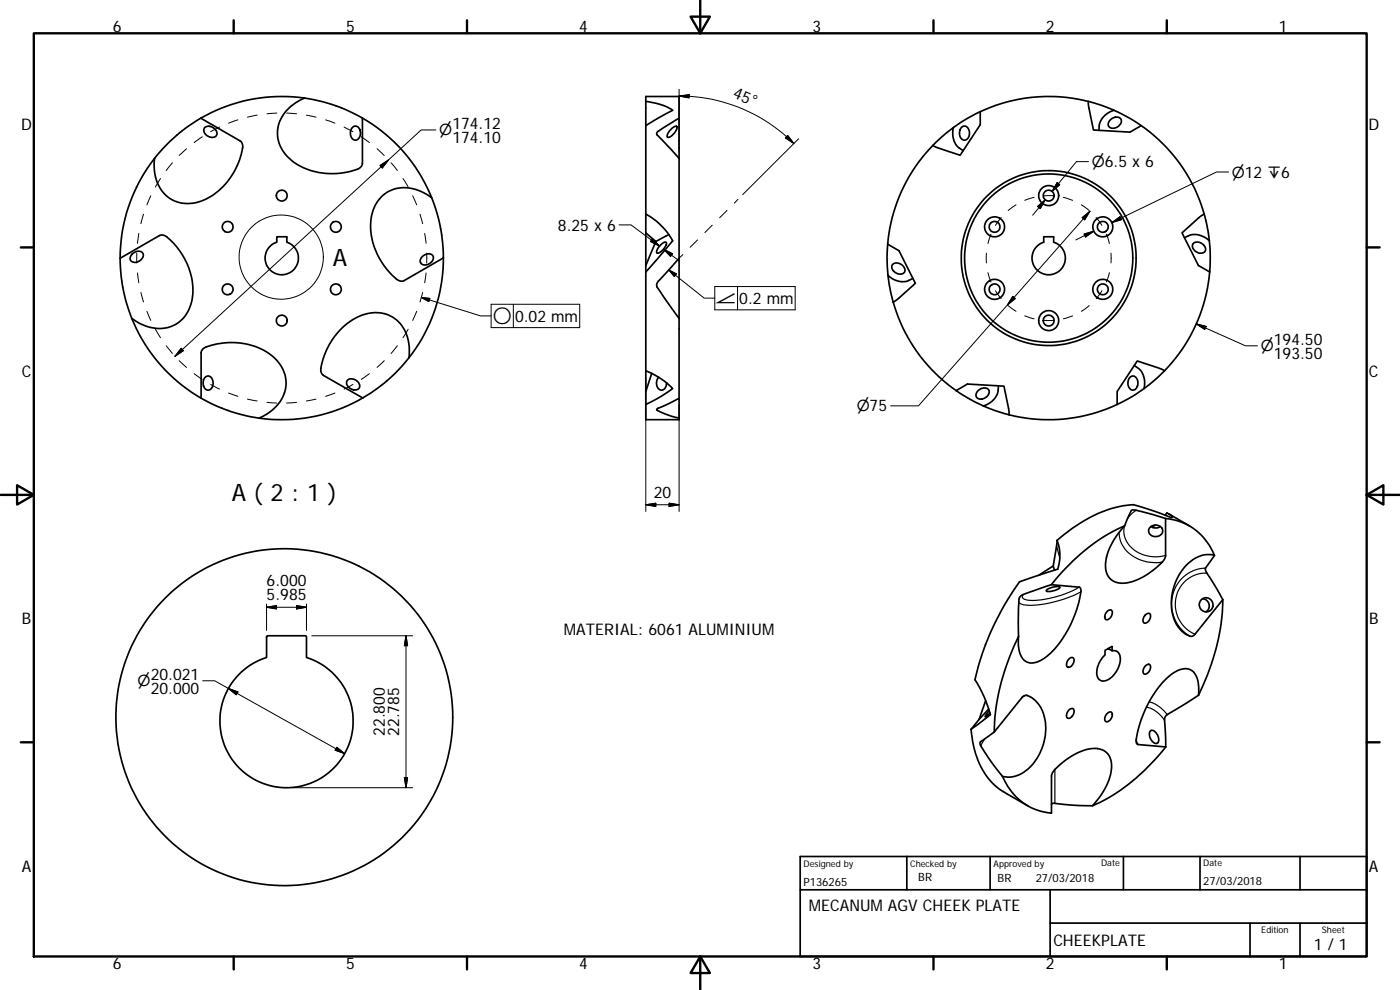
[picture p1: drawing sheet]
<svg xmlns="http://www.w3.org/2000/svg" width="420mm" height="297mm" viewBox="0 0 420 297" stroke-linecap="round" stroke-linejoin="round" font-family="sans-serif">
<g fill="none" stroke="#000" stroke-width=".51">
<path d="M60.3 35.5l11.9 6.8a2.42 2.42 0 0 1 .5 2.8 20.1 20.1 0 0 1-14.1 15.7 10 10 0 0 1-12.2-9.2v-4.1M60.3 35.5a50 50 0 0 0-13.9 12M61.4 38.3a2.32 2.32 0 0 1 2.6 0 2.32 2.32 0 0 1 1 2.3 2.28 2.28 0 0 1-2.6 .2 2.28 2.28 0 0 1-1.1-2.3zM91.4 29.4a11.9 11.9 0 0 0-8.1 10.4 11.4 11.4 0 0 0 7.1 10.2 21.1 21.1 0 0 0 17.7 .3l.4-.4 .3-.9v-13.6M91.4 29.4a48.6 48.6 0 0 1 17.4 6M91.4 29.4a48.7 48.7 0 0 0-31.1 6.1M105.9 38.1a1.52 1.52 0 0 1 1.7 .1 1.52 1.52 0 0 1 .6 1.5 1.67 1.67 0 0 1-.5 1.8 1.67 1.67 0 0 1-1.7 .3 2.59 2.59 0 0 1-.1-3.7zM108.8 35.4a48.2 48.2 0 0 1 20.7 23.9M193.8 30.4v-1.4h10v6.5M193.8 37.7v26.5M193.8 30.4a17.5 17.5 0 0 1 8.1 2.7l-8.1 4.6M193.8 30.4v7.3"/>
<path d="M201.7 38.5a1 1 0 0 1 1.5-.4 3.7 3.7 0 0 1-2.8 3.1 2.63 2.63 0 0 1 1.3-2.7zM203.8 35.5l-6.2 3.9a.72 .72 0 0 0-.3 1.1l6.5 7M203.8 35.5v12M286.1 38.3a5.9 5.9 0 0 0 3 6.9M286.1 38.3l-3.6 2.9-2.5 2.4M288.6 38.2a1.44 1.44 0 0 1 1.6-.2 1.44 1.44 0 0 1 .7 1.5 1.8 1.8 0 0 1-2 2.4 2.58 2.58 0 0 1-.3-3.7zM294.2 33.5v3.9l-6 9.2-6.9-2.3-1.3-.7M294.2 33.5l-4.8 2.5-3.3 2.3M326.6 30.4l.1 1.5 1.5 7.1 10.9 .6 3.4-1.9M326.6 30.4l4.4 1.3 3.3 1.4M326.6 30.4a48.5 48.5 0 0 0-32.4 3.1M333.2 36a2.04 2.04 0 0 1 3.3 0 2.32 2.32 0 0 1-1.3 2.2 2.32 2.32 0 0 1-2.5-.4l-.1-.7z"/>
<path d="M334.3 33.1a5.9 5.9 0 0 0-4.5 6M334.3 33.1l4.8 2.4 3.4 2.2M342.5 37.7a48.1 48.1 0 0 1 18.9 26.5M46.4 47.5a48.8 48.8 0 0 0-10.3 30M129.5 59.3a12 12 0 0 0-13.2-1.7 11.5 11.5 0 0 0-5.1 11.1 21 21 0 0 0 8.7 15.5h1.4l11.8-6.8M129.5 59.3a48.3 48.3 0 0 1 3.6 18.1M203.8 47.5v30M280 43.6a48.1 48.1 0 0 0-13.6 29.7M36.1 77.5l11.7-6.8a2.03 2.03 0 0 1 2.2 .4 20.5 20.5 0 0 1 7.4 19.8 10 10 0 0 1-14.3 6.7l-3.6-2.1M36.1 77.5a48.9 48.9 0 0 0 3.4 18M39.8 76.1a1.87 1.87 0 0 1 3.2 .3 2.38 2.38 0 0 1-3.8 1.7 1.71 1.71 0 0 1 .6-2zM83.1 71.1h2.9l.1 1.6a5 5 0 0 1 2.5 7.7 5 5 0 0 1-8.1 0 5 5 0 0 1 2.6-7.7z"/>
<path d="M126.6 77.1a2.12 2.12 0 0 1 3.4-.1 2.31 2.31 0 0 1-1.2 2.2 2.31 2.31 0 0 1-2.5-.3l-.2-.7zM133.1 77.4a48.3 48.3 0 0 1-10.4 29.9M193.8 64.2a20.5 20.5 0 0 1 8.1 8l-8.1 9.4M193.8 64.2v17.4M193.8 69.9l3 2.6M196.8 72.5l-3 7.2M198.3 73.4a1.43 1.43 0 0 1 1.7-.6 3.5 3.5 0 0 1-2.9 3.1 2.56 2.56 0 0 1 1.2-2.5zM200.8 70.4l-4 2.1M203.8 77.5v18M203.8 77.5l-6.2 6.9a1.48 1.48 0 0 0-.3 1.8l6.5 9.3M266.4 73.3l-.2 4 .3 5.3M266.4 73.3l3.4 1.9 4.9 9.8-5 4.5-1.6 1.2"/>
<path d="M267.9 79.3a2.32 2.32 0 0 1 2.6 0 2.32 2.32 0 0 1 1 2.4 2.26 2.26 0 0 1-2.6 .2 2.26 2.26 0 0 1-1.1-2.4zM313.3 71.1h2.9v1.6a5 5 0 0 1 2.6 7.7 5 5 0 0 1-8.1 0 5 5 0 0 1 2.5-7.7zM355.5 71.4a5.8 5.8 0 0 1 7.4 .8M358.2 73a2.3 2.3 0 0 1 2.5 .1 2.3 2.3 0 0 1 1 2.3 2.25 2.25 0 0 1-2.6 .2 2.25 2.25 0 0 1-1.1-2.4zM361.4 64.2l.8 3.5 .7 4.5M361.4 64.2l-1.6 1.1-5.1 4.6 5 9.8 3.3 1.9M362.9 72.2l.3 4-.2 5.4M39.5 95.5a48.8 48.8 0 0 0 20.9 24M193.8 81.6v29.7M203.8 95.5v24M266.5 82.6l.7 4.6 .9 3.5M266.5 82.6a5.9 5.9 0 0 0 7.5 .9"/>
<path d="M268.1 90.7a48.3 48.3 0 0 0 18.9 26.5M363 81.6a48.6 48.6 0 0 1-13.5 29.7M61 104.6a20.3 20.3 0 0 1 21.7 3.1 10 10 0 0 1-1.4 15.7l-3.6 2.1a48.9 48.9 0 0 1-17.3-6v-13.8zM61.5 113.3a1.41 1.41 0 0 1 1.6-.3 1.41 1.41 0 0 1 .8 1.4 1.87 1.87 0 0 1-1.9 2.6 2.56 2.56 0 0 1-.5-3.7zM104.4 113.9a2.36 2.36 0 0 1 3.4 2.5 2.24 2.24 0 0 1-2.6 .2 2.24 2.24 0 0 1-1.1-2.3zM108.8 119.4a48.3 48.3 0 0 1-31.1 6.1M122.7 107.3a12 12 0 0 0-5.1-12.3 12.1 12.1 0 0 0-13.3 2 21.2 21.2 0 0 0-8 14.4l.8 1.2 11.7 6.8M122.7 107.3a47.4 47.4 0 0 1-13.9 12.1M193.8 111.3v10M193.8 111.3a23 23 0 0 1 8.1 5.3l-4.5 2.9-3.6 1.8M195.6 112l-1.8 5.5M197.7 113.2a2.23 2.23 0 0 0 1 3.8 1.92 1.92 0 0 0 1.3-2.1"/>
<path d="M287 117.2l3.3 2.2 4.8 2.4M287 117.2l3.3-2 11 .7 1.4 6.6 .1 2M293.5 117.3a1.89 1.89 0 0 1 1.8-1 1.89 1.89 0 0 1 1.6 1.2 2.34 2.34 0 0 1-3.9 1.6v-1zM299.6 115.8a5.9 5.9 0 0 1-4.5 6M339.1 113.2a1.42 1.42 0 0 1 1.6-.2 1.42 1.42 0 0 1 .8 1.4 1.85 1.85 0 0 1-2 2.5 2.58 2.58 0 0 1-.4-3.7zM340.4 109.7a5.8 5.8 0 0 1 2.9 6.9M349.5 111.3l-1.8-.9-6.4-2.1-6 9.2v3.8M349.5 111.3l-.5 .5a47.8 47.8 0 0 1-13.7 9.5M193.8 121.3v4.6h10v-.4M197.3 122.6l6.5-3.1v6a19 19 0 0 1-6.7-2.6zM295.1 121.8l3.3 1.3 4.4 1.4M335.3 121.3a48.1 48.1 0 0 1-32.5 3.2"/>
<path d="M337.5 157.8a57.7 57.7 0 0 0-22 17.6M345.2 158.1a2.12 2.12 0 0 1 2.4-.5 2.12 2.12 0 0 1 1.3 2.1 2.19 2.19 0 0 1-2.3 1.3 2.19 2.19 0 0 1-1.9-1.8zM345.4 158a2.53 2.53 0 0 0 2.8 0M346.6 157.5l-.7 .7M349.7 154.6l.5-.7 1.5 .9a.26 .26 0 0 1 .1 .3 .26 .26 0 0 1-.3 .2l-4.7-1.8-4.9-1.6a9.4 9.4 0 0 0-5-.1 41.8 41.8 0 0 0-19.7 10.4M349.8 155.6a17.2 17.2 0 0 1 14.7 11M349.8 155.6l-9.1-2.5a1.19 1.19 0 0 0-1.7 1l-1.5 3.7M349.8 155.6l-.1 11.5a12.8 12.8 0 0 1-5.2 5.1 12.4 12.4 0 0 1-9.3 2.6 5.3 5.3 0 0 1-3.3-6.8 21 21 0 0 1 5.6-10.2M350.7 154.1l6.2 3.7M314.1 177a4.8 4.8 0 0 1 4-.9 4.2 4.2 0 0 1-4.1 1.2zM315.5 175.4l8.3 .8a1 1 0 0 1 .6 1.4 32.6 32.6 0 0 1-10.5 19.6 5.4 5.4 0 0 1-6.3 1.1 8.2 8.2 0 0 1-1.9-7.4M315.5 175.4l-8.5 3a1.88 1.88 0 0 0-1.2 1.4l-.1 11.1"/>
<path d="M316.5 171.1l-.4-1.3-4.3 2.8M317.2 162.2a12.4 12.4 0 0 1 .2 8.6l-11.4 3.8a81 81 0 0 0-13.4 29.4 37.1 37.1 0 0 1 4.6 10.4l-5.8 4.4M317.2 162.2l-1.1 7.6M360.9 179.6a2.15 2.15 0 0 1 1.9 1.6 2.15 2.15 0 0 1-.9 2.4M364.5 166.6a9.6 9.6 0 0 0-10 4.9 15.4 15.4 0 0 0-.9 16.7l2.1 2a2.05 2.05 0 0 0 2.5 .5l8.8-10.8M364.5 166.6l-2.7 3.9-.1 .4 5.3 9M367 179.9a66.7 66.7 0 0 1-7.3 28.7M80.1 190.8h11.7l.2 6.5a20 20 0 0 1 10.2 30.8 20 20 0 0 1-32.4 0 20 20 0 0 1 10.2-30.8zM305.7 190.9a66.9 66.9 0 0 0-7.3 28.7M320.8 197.7a.86 .86 0 0 1 1.3-.3 .86 .86 0 0 1 .2 1.2 1.63 1.63 0 0 1-2 1.5 2.01 2.01 0 0 1 .5-2.4zM332.2 183.5a.89 .89 0 0 1 .8-.5 .89 .89 0 0 1 .8 .5 1.94 1.94 0 0 1-2 2.4 1.8 1.8 0 0 1 .4-2.4zM332.6 194.6l1.1 .7a2.12 2.12 0 0 1 2.5 2.6 7 7 0 0 1-5 6.4 2.33 2.33 0 0 1-2-3.2 8 8 0 0 1 2.4-4.6v-1.3l2.1-1.2v1.3"/>
<path d="M343.8 184.4a.87 .87 0 0 1 1.2-.3 .87 .87 0 0 1 .2 1.3 1.66 1.66 0 0 1-2 1.4 2.03 2.03 0 0 1 .6-2.4zM343.9 199.7a.81 .81 0 0 1 1.1-.3 .81 .81 0 0 1 .3 1.1 1.58 1.58 0 0 1-2.1 1.6 2.08 2.08 0 0 1 .7-2.4zM291.4 218.8a24.1 24.1 0 0 0 8 17.6l9 5.4M293.8 215.8l-2.4 3M295.8 210.2l-2 5.6M296.7 212.7l-2.9 3.1M296.9 213.2l-.7 .8a.79 .79 0 0 0-.4 1.1l1.3-1.2M298.4 219.6l-4.1 2.9a.9 .9 0 0 0 0 1.3l3.1 4.7 3.5 4.4M298.4 219.6l8.6-10.6a1.73 1.73 0 0 1 2.4 .2 10.9 10.9 0 0 1 4.4 10.8 15.1 15.1 0 0 1-8.5 12.7 7.2 7.2 0 0 1-4.4 .2M320.9 212.9a.88 .88 0 0 1 1.3-.1 .88 .88 0 0 1 0 1.3 1.49 1.49 0 0 1-2 1.2 2.08 2.08 0 0 1 .7-2.4zM332.3 214a.86 .86 0 0 1 1.2-.3 .86 .86 0 0 1 .2 1.2 1.65 1.65 0 0 1-1.9 1.5 1.96 1.96 0 0 1 .5-2.4zM345.2 219.4a1.34 1.34 0 0 1 2 .8 1.75 1.75 0 0 1-.2 2.9 2.79 2.79 0 0 1-1.8-3.7z"/>
<path d="M359.7 208.6a8.2 8.2 0 0 0-2-7.4 5.4 5.4 0 0 0-6.2 1.2 32 32 0 0 0-10.5 20.3l.5 .7 8.4 .7M359.7 208.6l-9.4 5.8a1.8 1.8 0 0 0-.8 1.7l.4 8M300.9 232.9a17.3 17.3 0 0 0 14.7 11.1v-11.5a13.6 13.6 0 0 1 5.8-5.5 11.3 11.3 0 0 1 9.2-2.1 5.6 5.6 0 0 1 2.8 6.9 21.5 21.5 0 0 1-5.5 10l-5.7-.2-5.9-.6-.6 .1-.1 .2M349.9 224.1a58.5 58.5 0 0 1-22 17.7M240.1 257h170.1v30h-170.1zM272.1 257v10M297.1 257v10M337.2 257v10M360.1 257v10M390.2 257v10M240.1 267h170.1M315.2 267v20"/>
<path d="M315.2 277h95M375.1 277v10M390.2 277v10"/>
<circle cx="84.6" cy="58.7" r="1.62"/>
<circle cx="314.7" cy="58.7" r="1.62"/>
<circle cx="314.7" cy="58.7" r="3"/>
<circle cx="68.3" cy="68.1" r="1.63"/>
<circle cx="100.8" cy="68.1" r="1.62"/>
<circle cx="298.5" cy="68.1" r="3"/>
<circle cx="298.5" cy="68.1" r="1.62"/>
<circle cx="314.7" cy="77.4" r="26.3"/>
<circle cx="314.7" cy="77.4" r="25.3"/>
<circle cx="331" cy="68.1" r="2.99"/>
<circle cx="331" cy="68.1" r="1.62"/>
<circle cx="68.3" cy="86.8" r="1.61"/>
<circle cx="84.6" cy="96.2" r="1.63"/>
<circle cx="100.8" cy="86.8" r="1.62"/>
<circle cx="298.5" cy="86.8" r="2.99"/>
<circle cx="298.5" cy="86.8" r="1.63"/>
<circle cx="314.7" cy="96.2" r="2.99"/>
<circle cx="314.7" cy="96.2" r="1.62"/>
<circle cx="331" cy="86.8" r="1.62"/>
<circle cx="331" cy="86.8" r="2.99"/>
<circle cx="362" cy="181.4" r="2.09"/>
<circle cx="85.3" cy="215.2" r="50.5"/>
</g>
<g fill="none" stroke="#000" stroke-width=".36">
<path d="M335.9 159.7a9.7 9.7 0 0 0 9.7 9h3.2M337.4 157.9a7.9 7.9 0 0 0 7.1 8.9l3.1 .2 2.2-.3M341 153.1l-1.5 1.2-1.2 1.4M317.1 163.9l1 3.5M323.8 176.2a29 29 0 0 1-15.6 3.8 1.06 1.06 0 0 1-1.2-.4 1.06 1.06 0 0 1 0-1.2M324.4 177.6a33.7 33.7 0 0 1-17.1 3.9l-1-.4-.5-.4M361.8 170.5a10.9 10.9 0 0 0-10 8.4 10.9 10.9 0 0 0 5.3 12M362.2 172a9.5 9.5 0 0 0-9.3 7.7 9.5 9.5 0 0 0 5.7 10.6M333.7 194h.1M308.2 208.6l-1.6 .8M344 212.2a8.7 8.7 0 0 1 5.5 3.9M344.9 210.6a10 10 0 0 1 5.4 3.8"/>
<path d="M295.6 221.7l-1.3 2.1M316.6 230.9v10.1M341 222.1l.5 1.3"/>
</g>
<g fill="none" stroke="#000" stroke-width=".71">
<path d="M10.1 10h400.1v277h-400.1zM70.1 6.1v3.9M140.2 6.1v3.9M207.3 5h5.8l-2.9 5zM210.2 0v10M280.2 6.1v3.9M350.2 6.1v3.9M6.3 74.2h3.8M410.2 74.2h3.9M.2 148.5h9.9M5.1 145.6l5 2.9-5 2.9zM410.2 148.5l5-2.9v5.8z"/>
<path d="M410.2 148.5h9.9M6.3 222.7h3.8M410.2 222.7h3.9M70.1 287v3.9M140.2 287v3.9M210.2 287l2.9 5h-5.8zM210.2 287v10M280.2 287v3.9M350.2 287v3.9"/>
</g>
<g fill="none" stroke="#000" stroke-width=".3">
<path d="M65.9 38.1l-2.7 1.4M71.4 36l-2.8 1M77.2 34.5l-2.9 .7M83.1 33.9l-3 .2M86 33.9l3 .2M92 34.5l2.9 .7M97.7 36l2.8 1M103.3 38.1l2.6 1.4M130.8 39h-4.4l-73.9 67.9M203.8 28.8a48.5 48.5 0 0 1 34.4 14.3M203.8 26.8v18.8M203.8 28.8l3-.4v1z"/>
<path d="M45.2 58.7l-1.1 2.8M48.2 53.6l-1.6 2.5M51.7 48.9l-1.8 2.3M56 44.6l-2.2 2.1M60.7 41l-2.4 1.8M108.4 41l2.5 1.8M113.2 44.6l2.1 2.1M114.1 49.7l2.5-1.7-1.9 2.4zM117.4 48.9l1.8 2.3M120.9 53.6l1.6 2.5M123.9 58.7l1.2 2.8M221.5 59.8l-1.1 1.1"/>
<path d="M236.4 40.6l1.8 2.5-2.5-1.7zM239.7 41.7l-16.8 16.7M310.4 59.2l-2.9 .9M313.3 58.7h2.9M313.7 59.9l-3.8 4.7M317.3 54.8l.7 .6-2.2 2zM319.1 59.2l2.8 .9M326.7 48.5h-3.6l-7.3 8.9 1.9-2.3M368.7 51.6h-3.6l-31.4 15.2 2.7-1.4M41.1 75.9v3M41.7 70l-.4 3M43.1 64.3l-.8 2.8"/>
<path d="M126.1 64.3l.7 2.8M127.5 70l.4 3M128 75.9v3M185.8 67.5h3.6l8.5 6.4-2.4-1.8M195.8 71.6l2.1 2.3-2.7-1.4zM199.1 74.7l2.7 1.4-.6 .8zM199.1 74.7l4.9 3.6M204.9 76.4l-1.1 1.1M209.3 72l-2.2 2.2M213.8 67.6l-2.3 2.2M218.2 63.1l-2.2 2.2M296 76v2.9"/>
<path d="M297.4 70.3l-.9 2.8M300.5 65.3l-1.7 2.3M304.9 61.5l-2.3 1.7M311.4 62l2.3-2.1-1.5 2.7zM324.5 61.5l2.4 1.7M324.8 65.3l2.3-1.9-1.6 2.6zM325.3 70.2l3-.8-2.5 1.7zM327.1 63.4l-51.5 58.4h-8.3M328.3 69.4l-5.4 2.6M329 65.3l1.7 2.3M332.1 70.3l.8 2.8M333.4 76v2.9"/>
<path d="M333.7 66.8l2.4-1.8 .5 .9zM41.3 81.9l.4 2.9M42.3 87.8l.8 2.8M44.1 93.4l1.1 2.7M46.6 98.8l1.6 2.5M122.5 98.8l-1.6 2.5M125.1 93.4l-1.2 2.7M126.5 89.3l17.7 5.5h3.2M126.5 89.3l2.5 .2-.3 1zM126.8 87.8l-.7 2.8M127.9 81.9l-.4 2.9M147.4 91.3h26.6v7h-26.6z"/>
<path d="M154.1 91.3v7M200.7 81l2.3 1.2-.7 .7zM200.7 81l10.6 8.5h3.2M214.5 86h24.1v7h-24.1zM221.3 86v7M296.5 81.8l.9 2.8M298.8 87.2l1.7 2.4M302.6 91.7l2.3 1.7M303.9 88.9l.8 .7-2.4 1.9zM307.5 94.8l2.9 .9M313.3 96.1h2.9M321.9 94.8l-2.8 .9"/>
<path d="M326.9 91.7l-2.4 1.7M330.7 87.2l-1.7 2.4M332.9 81.8l-.8 2.8M359 97.2l3 .7-.4 .9zM359 97.2l14.8 6.6h3.6M49.9 103.7l1.8 2.3M53.8 108.2l2.2 2M54.4 104.5l.6 .7-2.5 1.7zM58.3 112.1l2.4 1.7M63.2 115.4l2.7 1.3M68.6 117.9l2.8 1M74.3 119.7l2.9 .6"/>
<path d="M94.9 119.7l-2.9 .6M100.5 117.9l-2.8 1M105.9 115.4l-2.6 1.3M110.9 112.1l-2.5 1.7M115.3 108.2l-2.1 2M119.2 103.7l-1.8 2.3M193.8 113.3v40.2M80.1 120.7l3 .2M89 120.7l-3 .2M203.8 121.5v32M193.8 151.4l3-.4v1zM193.8 151.4h10"/>
<path d="M200.8 151l3 .4-3 .6zM80 182.2l3-.5v1zM80 182.2h12M80 181.2v7.9M89 181.7l3 .5-3 .5zM92 181.2v7.9M93.6 190.8h30.2M121.8 190.8v45.5M121.8 190.8l.5 2.9h-1zM60.8 204.3h3.6l39 21.8M68.5 206.6l2.9 1-.5 .9zM88 236.3h35.8"/>
<path d="M101.1 224.2l2.3 1.9-2.8-1zM121.3 233.3h1l-.5 3z"/>
<circle cx="84.4" cy="77.1" r="12.6"/>
</g>
<g fill="#000" stroke="#000" stroke-width=".3">
<path d="M203.8 28.8l3-.4v1zM114.1 49.7l2.5-1.7-1.9 2.4zM236.4 40.6l1.8 2.5-2.5-1.7zM317.3 54.8l.7 .6-2.2 2zM195.8 71.6l2.1 2.3-2.7-1.4zM199.1 74.7l2.7 1.4-.6 .8zM311.4 62l2.3-2.1-1.5 2.7zM324.8 65.3l2.3-1.9-1.6 2.6zM325.3 70.2l3-.8-2.5 1.7zM333.7 66.8l2.4-1.8 .5 .9zM126.5 89.3l2.5 .2-.3 1zM200.7 81l2.3 1.2-.7 .7z"/>
<path d="M303.9 88.9l.8 .7-2.4 1.9zM359 97.2l3 .7-.4 .9zM54.4 104.5l.6 .7-2.5 1.7zM193.8 151.4l3-.4v1zM200.8 151l3 .4-3 .6zM80 182.2l3-.5v1zM89 181.7l3 .5-3 .5zM121.8 190.8l.5 2.9h-1zM68.5 206.6l2.9 1-.5 .9zM101.1 224.2l2.3 1.9-2.8-1zM121.3 233.3h1l-.5 3z"/>
</g>
<g font-size="7.2">
<text x="99.9" y="79.8">A</text>
<text x="69.6" y="150.2">A ( 2 : 1 )</text>
</g>
<g font-size="4.8">
<text x="33.8" y="9.6">6</text>
<text x="103.9" y="9.6">5</text>
<text x="173.9" y="9.6">4</text>
<text x="243.8" y="9.6">3</text>
<text x="313.8" y="9.6">2</text>
<text x="383.8" y="9.6">1</text>
<text x="219.8" y="29.2" transform="rotate(22 219.8 29.2)">45°</text>
<text x="6.4" y="38.9">D</text>
<text x="135.8" y="38.7">174.12</text>
<text x="410.7" y="38.9">D</text>
<text x="135.8" y="42.8">174.10</text>
<text x="167.5" y="69.2">8.25 x 6</text>
<text x="221.9" y="91.2">0.2 mm</text>
<text x="154.6" y="96.6">0.02 mm</text>
<text x="382.3" y="103.4">194.50</text>
<text x="382.3" y="107.6">193.50</text>
<text x="6.6" y="113.1">C</text>
<text x="410.9" y="113.1">C</text>
<text x="196.2" y="149.4">20</text>
<text x="80" y="175.8">6.000</text>
<text x="80" y="180.1">5.985</text>
<text x="6.6" y="187.3">B</text>
<text x="169.2" y="190.6">MATERIAL: 6061 ALUMINIUM</text>
<text x="410.9" y="187.3">B</text>
<text x="45.2" y="203.9">20.021</text>
<text x="45.2" y="208.2">20.000</text>
<text x="115.5" y="220.8" transform="rotate(-90 115.5 220.8)">22.800</text>
<text x="119.8" y="220.8" transform="rotate(-90 119.8 220.8)">22.785</text>
<text x="6.5" y="261.6">A</text>
<text x="410.8" y="261.6">A</text>
<text x="242.7" y="273.2">MECANUM AGV CHEEK PLATE</text>
<text x="316.2" y="283.7">CHEEKPLATE</text>
<text x="394.3" y="284.9">1 / 1</text>
<text x="33.8" y="290.9">6</text>
<text x="103.9" y="290.9">5</text>
<text x="173.9" y="290.9">4</text>
<text x="243.8" y="290.9">3</text>
<text x="313.8" y="290.9">2</text>
<text x="383.8" y="290.9">1</text>
</g>
<g font-size="4.6">
<text x="131.8" y="40.6">⌀</text>
<text x="327.6" y="50.2">⌀6.5 x 6</text>
<text x="369.7" y="53.3">⌀12 ↧6</text>
<text x="215" y="91">∠</text>
<text x="147.9" y="97.3">○</text>
<text x="378.4" y="105.4">⌀</text>
<text x="257.1" y="123.5">⌀75</text>
<text x="41.3" y="205.9">⌀</text>
</g>
<g font-size="3.4">
<text x="241.1" y="265.9">P136265</text>
<text x="275.6" y="264.4">BR</text>
<text x="299.4" y="264.5">BR</text>
<text x="310.8" y="264.6">27/03/2018</text>
<text x="361.1" y="265.4">27/03/2018</text>
</g>
<g font-size="2.7">
<text x="241.1" y="260.1">Designed by</text>
<text x="273.2" y="260.1">Checked by</text>
<text x="298.2" y="260.1">Approved by</text>
<text x="330.4" y="259.9">Date</text>
<text x="361.1" y="259.9">Date</text>
<text x="378.5" y="280.1">Edition</text>
<text x="396.7" y="280.1">Sheet</text>
</g>
</svg>
